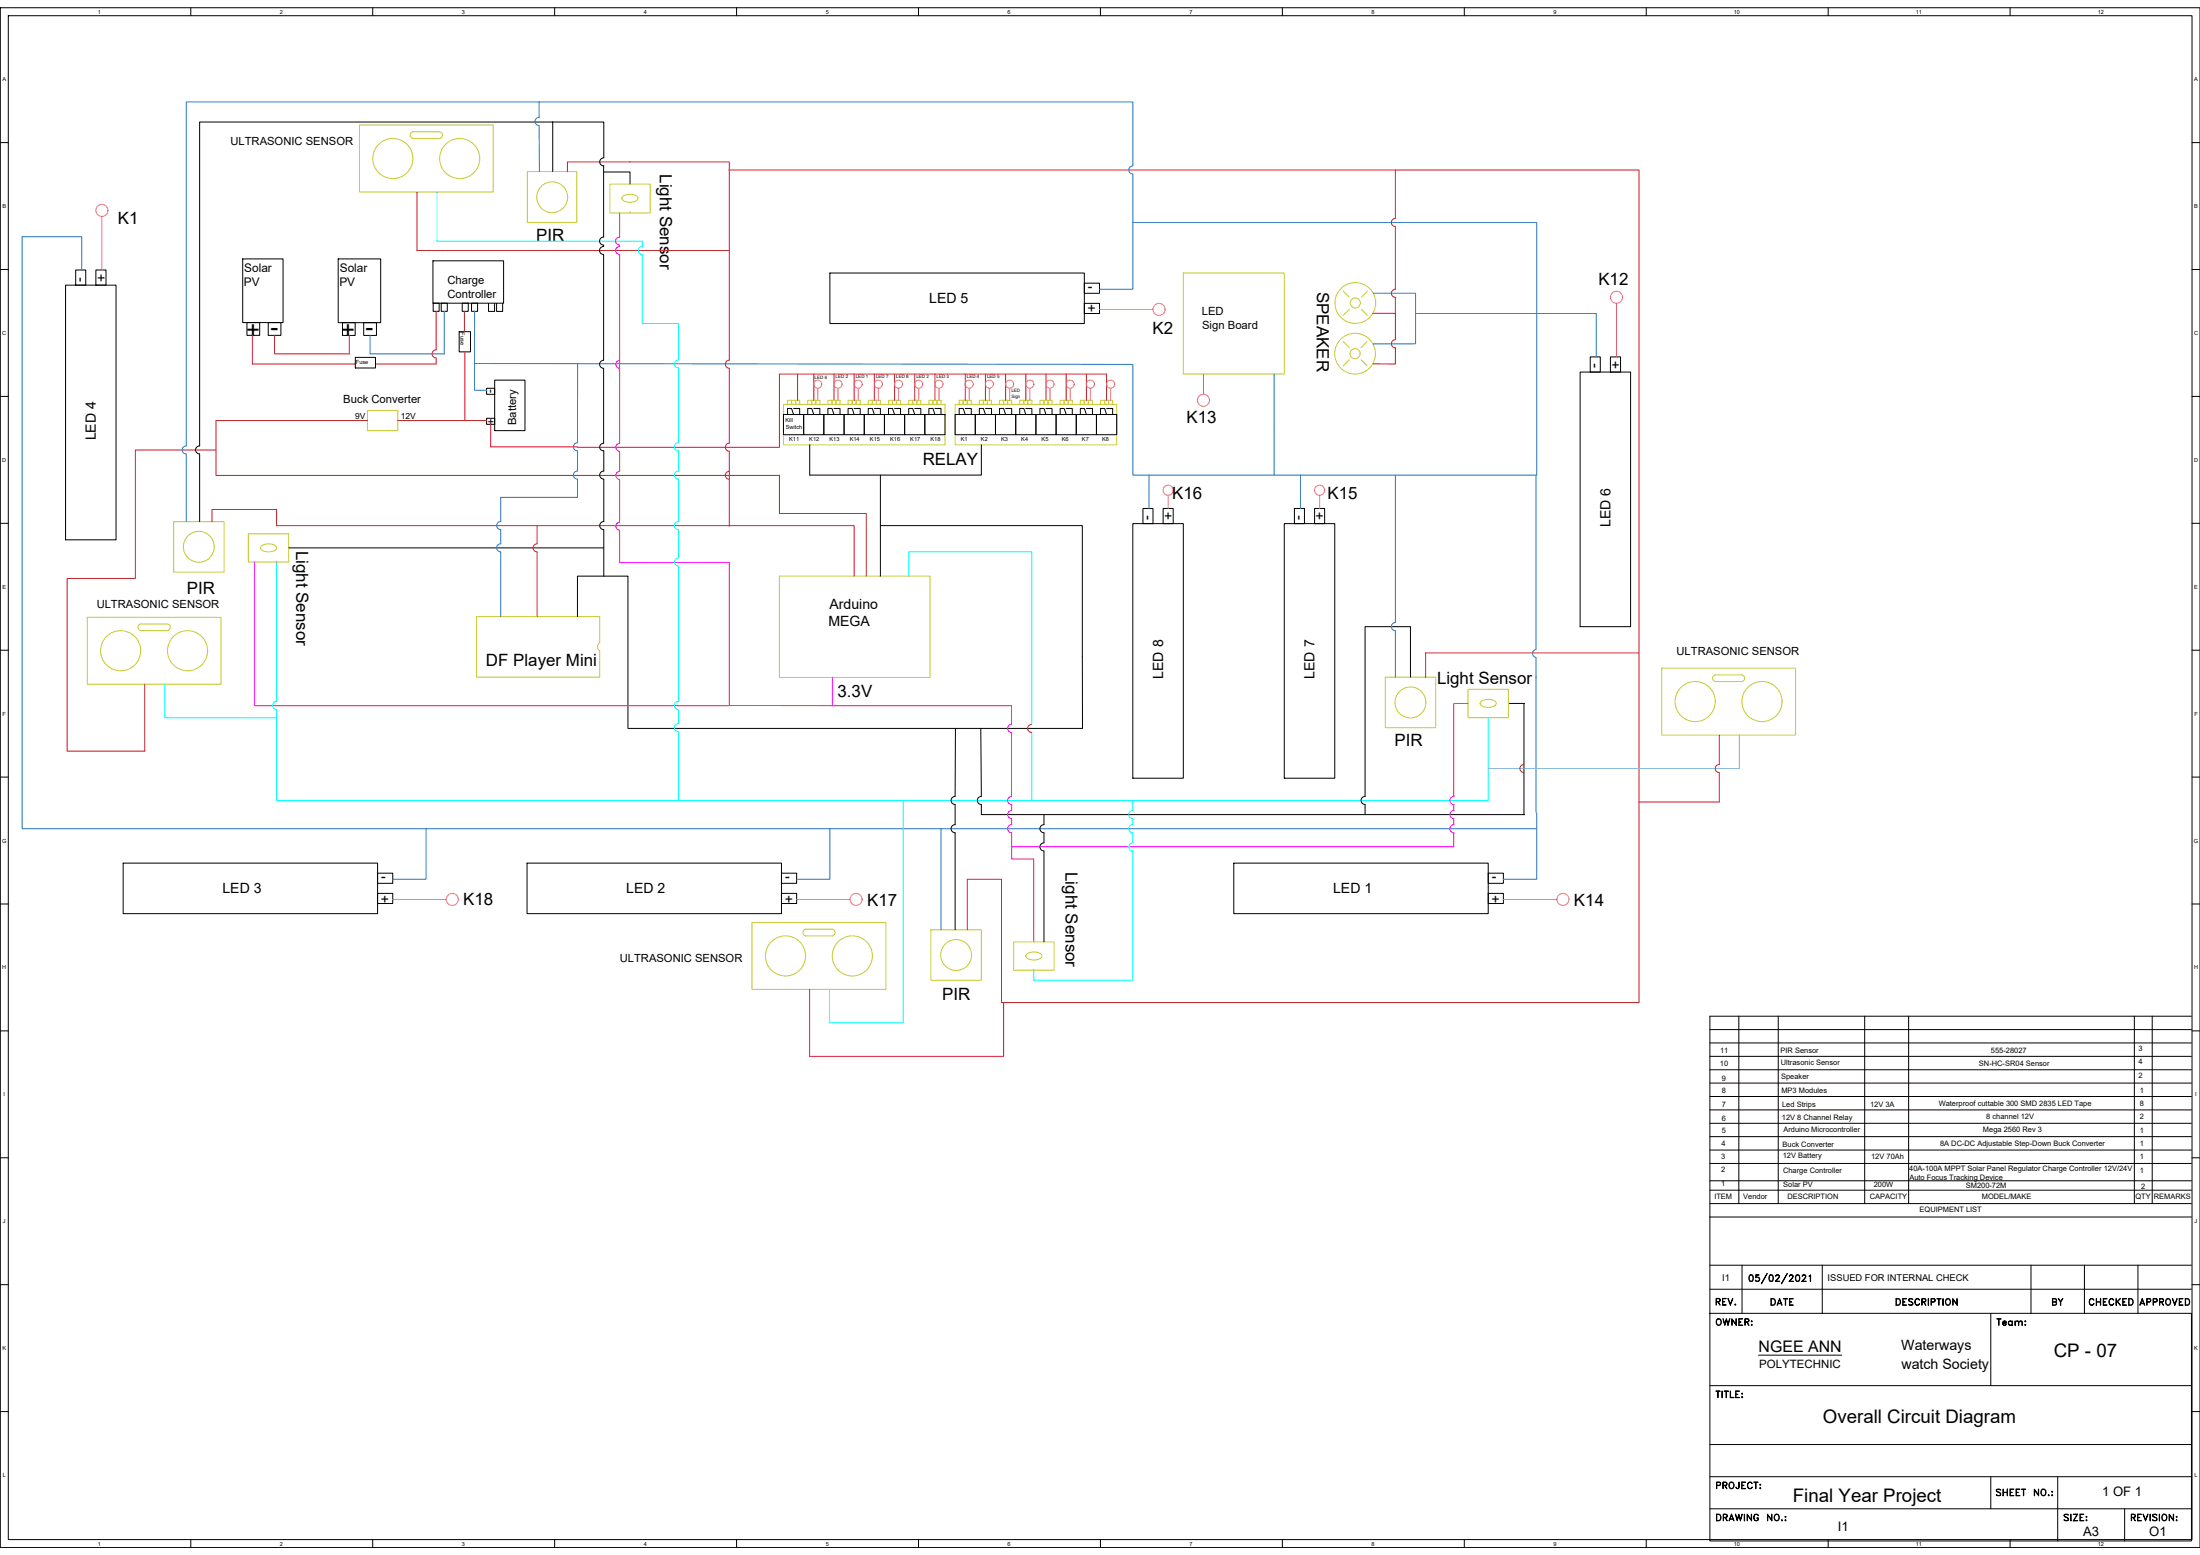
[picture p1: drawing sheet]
<svg xmlns="http://www.w3.org/2000/svg" width="841mm" height="594mm" viewBox="0 0 841 594" stroke-linecap="round" stroke-linejoin="round" font-family="sans-serif">
<!-- layer: 0 -->
<g fill="none" stroke="#000" stroke-width=".38">
<path d="M.1 3h840.9v588.2h-840.9zM3.2 6h834.8v582.2h-834.8zM72.9 3v3M142.5 3v3M212 3v3M281.6 3v3M351.1 3v3M420.7 3v3M490.2 3v3M559.8 3v3M629.3 3v3M698.9 3v3"/>
<path d="M768.4 3v3M.1 54.5h3.1M211.1 46.6h19.7v13.7a1.54 1.54 0 0 0-1.5 1.5 1.54 1.54 0 0 0 1.5 1.6M838 54.5h3M211.3 65.5v-18.9h-135v123.8M230.8 63.3l-.1 27.3a1.56 1.56 0 0 0-1.5 1.5 1.56 1.56 0 0 0 1.6 1.6l-.1 .5a1.54 1.54 0 0 0-1.5 1.5 1.54 1.54 0 0 0 1.6 1.5l-.1 40.4a1.54 1.54 0 0 0-1.5 1.6 1.54 1.54 0 0 0 1.6 1.5M230.8 65.7h10v4.6M92.8 98.9h15.4v24.3h-15.4zM129.3 98.9h16.2v24.4h-16.2zM165.5 99.6h27v16.2h-27zM.1 103h3.1M25.1 108.9h19.3v97.3h-19.3z"/>
<path d="M28.9 103.1h3.9v5.8h-3.9zM36.7 103.1h3.8v5.8h-3.8zM165.6 115.8h2.3v3.1h-2.3zM168.7 115.8h2.3v3.1h-2.3zM176.7 115.8h2.3v3.1h-2.3zM180.3 115.8h2.3v3.1h-2.3zM186.8 115.9v3.1h2.3v-3.1M189.8 115.9v3.1h2.4v-3.1M317.3 104.3h97.2v19.3h-97.2zM414.5 115.9h5.8v3.9h-5.8zM414.5 108.2h5.8v3.9h-5.8zM838 103h3"/>
<path d="M94.4 123.2h4.9v4.9h-4.9zM102.5 123.2h4.9v4.9h-4.9zM130.9 123.3h4.9v4.9h-4.9zM135.8 136.5h7.8v4.1h-7.8zM139 123.3h4.9v4.9h-4.9zM175.5 126.7h4.4v7.7h-4.4zM607.9 136.4h3.9v5.7h-3.9zM615.6 136.4h3.9v5.7h-3.9zM.1 151.4h3.1M186 148.3h3.1v2.4h-3.1zM186 159.8h3.1v2.3h-3.1zM189.1 145.2h11.6v19.3h-11.6z"/>
<path d="M230.8 140.7l-.1 28.6a1.45 1.45 0 0 0-1.4 1.5 1.45 1.45 0 0 0 1.5 1.4v7.8a1.56 1.56 0 0 0-1.5 1.5 1.56 1.56 0 0 0 1.5 1.6v16.2a1.54 1.54 0 0 0-1.5 1.5 1.54 1.54 0 0 0 1.5 1.5v17.8M299.5 158.4h7.7v7.7h-7.7zM301.1 158.4v-2.3h1.5l.8 2.3M303.4 156.1h2.3v2.3M307.2 158.4h7.7v7.7h-7.7zM308.8 158.4v-2.3h1.5l.8 2.3M311.1 156.1h2.3v2.3M314.9 158.4h7.8v7.7h-7.8zM316.5 158.4v-2.3h1.5l.8 2.3M318.8 156.1h2.3v2.3M322.7 158.4h7.7v7.7h-7.7zM324.2 158.4v-2.3h1.6l.7 2.3"/>
<path d="M326.5 156.1h2.3v2.3M330.4 158.4h7.7v7.7h-7.7zM331.9 158.4v-2.3h1.6l.7 2.3M334.2 156.1h2.4v2.3M338.1 158.4h7.7v7.7h-7.7zM339.7 158.4v-2.3h1.5l.8 2.3M342 156.1h2.3v2.3M345.8 158.4h7.7v7.7h-7.7zM347.4 158.4v-2.3h1.5l.8 2.3M349.7 156.1h2.3v2.3M353.5 158.4h7.8v7.7h-7.8zM355.1 158.4v-2.3h1.5l.8 2.3"/>
<path d="M357.4 156.1h2.3v2.3M365.1 158.4h7.7v7.7h-7.7zM366.7 158.4v-2.3h1.5l.8 2.3M369 156.1h2.3v2.3M372.8 158.4h7.8v7.7h-7.8zM374.4 158.4v-2.3h1.5l.8 2.3M376.7 156.1h2.3v2.3M380.6 158.4h7.7v7.7h-7.7zM382.1 158.4v-2.3h1.6l.7 2.3M384.4 156.1h2.3v2.3M388.3 158.4h7.7v7.7h-7.7zM389.8 158.4v-2.3h1.6l.7 2.3"/>
<path d="M392.1 156.1h2.4v2.3M396 158.4h7.7v7.7h-7.7zM397.5 158.4v-2.3h1.6l.8 2.3M399.9 156.1h2.3v2.3M403.7 158.4h7.7v7.7h-7.7zM405.3 158.4v-2.3h1.5l.8 2.3M407.6 156.1h2.3v2.3M411.4 158.4h7.8v7.7h-7.8zM413 158.4v-2.3h1.5l.8 2.3M415.3 156.1h2.3v2.3M419.2 158.4h7.7v7.7h-7.7zM420.7 158.4v-2.3h1.6l.7 2.3"/>
<path d="M423 156.1h2.3v2.3M604 142.1h19.3v97.3h-19.3zM838 151.4h3M76.3 170.4a1.54 1.54 0 0 0-1.5 1.5 1.54 1.54 0 0 0 1.5 1.5M76.3 173.4v25.9M309.5 170v11.5h65.7v-11.5M.1 199.9h3.1M336.6 181.5v38.6M436.9 194.3h3.9v5.7h-3.9zM444.6 194.3h3.9v5.7h-3.9zM494.8 194.3h3.9v5.7h-3.9zM502.5 194.3h3.9v5.7h-3.9z"/>
<path d="M838 199.9h3M110.4 209.3h120.4M336.6 200.8h77.2v77.5h-173.7M433.1 200h19.3v97.3h-19.3zM491 200h19.3v97.3h-19.3zM220.8 235.6v-15.5h19.3v57.9M.1 248.4h3.1M539.2 258.7v-19.3h-17.4v64.9a1.54 1.54 0 0 0-1.5 1.5 1.54 1.54 0 0 0 1.5 1.5v3.9M838 248.4h3M365.2 278.3l-.1 26a1.54 1.54 0 0 0-1.5 1.5 1.54 1.54 0 0 0 1.5 1.5v7.8a1.52 1.52 0 0 0-1.5 1.5 1.52 1.52 0 0 0 1.5 1.5v37.1M374.9 278.3l.2 26a1.54 1.54 0 0 0-1.5 1.5 1.54 1.54 0 0 0 1.6 1.5v3.9h207.6M576.6 268.7h6.2"/>
<path d="M582.6 268.8v42.5M.1 296.9h3.1M838 296.9h3M399.1 311.2v3.9a1.54 1.54 0 0 0-1.6 1.5 1.54 1.54 0 0 0 1.6 1.5v3.9a1.54 1.54 0 0 0-1.6 1.5 1.54 1.54 0 0 0 1.6 1.6v34.7M47.1 329.8h97.2v19.3h-97.2zM144.3 333.6h5.8v3.9h-5.8zM201.5 329.8h97.2v19.3h-97.2zM298.7 333.6h5.8v3.9h-5.8zM471.7 329.8h97.2v19.3h-97.2zM568.9 333.6h5.8v3.9h-5.8zM.1 345.4h3.1M144.3 341.3h5.8v3.9h-5.8z"/>
<path d="M298.7 341.3h5.8v3.9h-5.8zM568.9 341.3h5.8v3.9h-5.8zM838 345.4h3M.1 393.8h3.1M653.7 398.5h184.1M653.7 393.4h184.1M664.7 388.2v71.6M679.8 388.2v71.6M712.8 388.2v71.6M729.6 388.2v71.6M815.9 388.2v71.6M822.8 388.2v71.6"/>
<path d="M837.8 388.2h-184.1v113.6M838 393.8h3M653.7 418.9h184.1M653.7 413.8h184.1M653.7 408.7h184.1M653.7 403.6h184.1M653.7 439.4h184.1M653.7 434.2h184.1M653.7 429.2h184.1M653.7 424h184.1M.1 442.3h3.1M653.7 459.8h184.1"/>
<path d="M653.7 454.7h184.1M653.7 451.1h184.1M653.7 444.5h184.1M838 442.3h3M653.7 465h184.1M.1 490.8h3.1M653.7 492.5h184.1M653.7 483.4h184.1M665.9 483.4v18.4M668.9 487.1a.83 .83 0 0 1 1.3 .4l.1 .6a1.1 1.1 0 0 1-1 1.5 1.64 1.64 0 0 1-.4-2.5zM668.9 489.3h1M668.9 487.3h1"/>
<path d="M669.1 487.1l-.4 1 .4 1.4M669.8 487.1l.4 1-.4 1.4M671.1 489.2l.4 .3M672.1 488a.79 .79 0 0 1 .5 .7 .79 .79 0 0 1-.5 .8M672.6 488.5a1.03 1.03 0 0 0-1.5-.4l.2-1.1h1.2l-1.1 .1-.1 .9a.91 .91 0 0 1 1.3 .2 .91 .91 0 0 1-.3 1.3 .91 .91 0 0 1-1.3-.4l.3 .2a.93 .93 0 0 0 1.3-.3M675.5 486.5l-2.2 3.9zM676.6 487.1a.83 .83 0 0 1 1.2 .4l.1 .6a1.1 1.1 0 0 1-.9 1.5 1.64 1.64 0 0 1-.4-2.5zM676.6 489.3h1M676.6 487.3h1M676.7 487.1l-.4 1 .4 1.4M677.4 487.1l.4 1-.4 1.4M678.8 489.5l1.6 .1h-1.7l1.4-1.8-.3-.7-1 .4 .5-.5h.5l.4 .8-1.4 1.8"/>
<path d="M683.2 486.5l-2.2 3.9zM684 489.5l1.6 .1h-1.7l1.5-1.8-.4-.7-1 .4 .5-.5h.5l.5 .8-1.5 1.8M686.7 487.1a.83 .83 0 0 1 1.2 .4l.2 .6a1.1 1.1 0 0 1-1 1.5 1.64 1.64 0 0 1-.4-2.5zM686.7 489.3h1M686.7 487.3h1M686.8 487.1l-.3 1 .3 1.4M687.6 487.1l.3 1-.3 1.4M688.9 489.5l1.6 .1h-1.7l1.4-1.8-.3-.7-1 .4 .5-.5h.5l.5 .8-1.5 1.8M691.6 487.5l.6-.5v2.6l-.2-2.3zM696.6 483.4v18.4M776.4 483.4v18.4M796.8 483.4v18.4"/>
<path d="M817.3 483.4v18.4M838 490.8h3M653.7 501.8h184.1v86.9h-184.1zM672.3 517.7h31.8M761 501.8v27.6M.1 539.3h3.1M653.7 529.4h184.1M655.9 531.4l1.6 .1zM656.7 531.5v2.5l.1-2.5M658.3 531.4l.1 2.6zM659.1 531.4l1.6 .1zM659.8 531.5v2.5l.2-2.5"/>
<path d="M661.4 531.4l.2 2.5 1.3 .1h-1.5zM663.5 531.4h1.5l-1.4 .1v2.4l1.4 .1h-1.5zM663.6 532.6h.8l-.8 .2M665.8 532.4l.3-.1 .1 .2-.3 .1zM665.8 533.7l.3-.1 .1 .3-.3 .1zM665.9 532.4h.1M665.9 533.7h.1M838 539.3h3M653.7 551.9h184.1M653.7 564.2h184.1M653.7 576.4h184.1M761 564.2v12.2"/>
<path d="M786.6 564.2v24.5M789 578.8l.6-.3 .9 .1 .2 .2-.6-.2-.9 .2 .1 .5 1.1 .5a.65 .65 0 0 1 .1 1.1l-.9 .1-.6-.3 .6 .2 1-.2-.1-.6-1.2-.7zM791.6 578.5l.1 2.5zM794.2 578.6l-1.6-.1h1.7l-1.6 2.5M794.2 578.5l-1.6 2.5h1.7l-1.6-.1M795.1 578.5h1.5l-1.3 .1v2.3l1.3 .1h-1.5zM795.3 579.7h.7l-.7 .1M797.5 579.4l.2-.1 .1 .3-.2 .1zM797.6 579.4h.1M812.2 576.4v12.3M814.9 579.7l1.2-.1v-.9l-1.2-.1-.2 2.4v-2.5l1.5 .2 .1 .6-.2 .4-1.2 .1M815.5 579.8l.8 1.2-.7-1.2"/>
<path d="M817.1 578.5h1.5l-1.3 .1v2.3l1.3 .1h-1.5zM817.3 579.7h.7l-.7 .1M819.2 578.5l1 2.2 1-2.2-1 2.5zM821.9 578.5l.1 2.5zM823.1 578.6l.9-.1 .6 .3-.6-.2-1 .2 .1 .5 1.1 .5a.65 .65 0 0 1 .1 1.1l-.8 .1-.6-.3 .6 .2 1-.2-.3-.8-1.2-.6-.1-.5zM825.4 578.5l.2 2.5zM826.7 578.8l.2-.2a1.2 1.2 0 0 1 1.5 1.1 1.2 1.2 0 0 1-1.5 1.2l-.5-.8zM826.9 578.7a.88 .88 0 0 1 1.3 .7 1.1 1.1 0 0 1-.9 1.5 1.34 1.34 0 0 1-.4-2.2zM829.2 578.5l1.6 2.2 .1-2.2v2.5l-1.6-2.2-.1 2.2zM831.9 579.4l.2-.1 .2 .3-.3 .1zM832 579.4h.1M72.9 588.2v3"/>
<path d="M142.5 588.2v3M212 588.2v3M281.6 588.2v3M351.1 588.2v3M420.7 588.2v3M490.2 588.2v3M559.8 588.2v3M629.3 588.2v3M698.9 588.2v3M768.4 588.2v3M797.6 580.7l.2 .1-.1 .2-.2-.1zM797.6 580.8h.1"/>
<path d="M832 580.7l.3 .1-.2 .2-.2-.1zM832 580.8h.1"/>
</g>
<g fill="none" stroke="#c8c92d" stroke-width=".38">
<path d="M137.4 47.8h51.2v25.6h-51.2zM157.9 52.9h10.2M157.9 52.9a1.3 1.3 0 0 1-1.1-1.3 1.3 1.3 0 0 1 1.1-1.3h10.2a1.29 1.29 0 0 1 1 1.3 1.29 1.29 0 0 1-1 1.3M201.6 65.5h18.9v19.5h-18.9zM238.1 75.1a4.6 4.6 0 0 1 5.7 .3 1.55 1.55 0 0 1-1.6 1.7 3.7 3.7 0 0 1-4.5-1.3zM233.1 81.2v-10.9h15.5v10.9M233.1 81.4h15.5M240.8 81.2h.1M452.4 104.3h38.6v38.6h-38.6zM513.5 111.2l2.3 2.3M515.8 118.2l-2.3 2.3M520.4 118.2l2.4 2.3"/>
<path d="M522.8 111.2l-2.4 2.3M513.5 130.5l2.3 2.3M515.8 137.5l-2.3 2.3M520.3 137.5l2.3 2.3M522.6 130.5l-2.3 2.3M140.5 156.8h11.6v7.7h-11.6zM299.5 154.5h61.8v15.5h-61.8zM301.1 152.9h1.5v1.6h-1.5zM302.6 152.9h1.5v1.6h-1.5zM304.1 152.9h1.6v1.6h-1.6zM308.8 152.9h1.5v1.6h-1.5zM310.3 152.9h1.6v1.6h-1.6z"/>
<path d="M311.9 152.9h1.5v1.6h-1.5zM316.5 152.9h1.5v1.6h-1.5zM318 152.9h1.6v1.6h-1.6zM319.6 152.9h1.5v1.6h-1.5zM324.2 152.9h1.6v1.6h-1.6zM325.8 152.9h1.5v1.6h-1.5zM327.3 152.9h1.5v1.6h-1.5zM331.9 152.9h1.6v1.6h-1.6zM333.5 152.9h1.5v1.6h-1.5zM335 152.9h1.6v1.6h-1.6zM339.7 152.9h1.5v1.6h-1.5zM341.2 152.9h1.5v1.6h-1.5z"/>
<path d="M342.7 152.9h1.6v1.6h-1.6zM347.4 152.9h1.5v1.6h-1.5zM348.9 152.9h1.6v1.6h-1.6zM350.5 152.9h1.5v1.6h-1.5zM355.1 152.9h1.5v1.6h-1.5zM356.6 152.9h1.6v1.6h-1.6zM358.2 152.9h1.5v1.6h-1.5zM365.1 154.5h61.8v15.5h-61.8zM366.7 152.9h1.5v1.6h-1.5zM368.2 152.9h1.6v1.6h-1.6zM369.8 152.9h1.5v1.6h-1.5zM374.4 152.9h1.5v1.6h-1.5z"/>
<path d="M375.9 152.9h1.6v1.6h-1.6zM377.5 152.9h1.5v1.6h-1.5zM382.1 152.9h1.6v1.6h-1.6zM383.7 152.9h1.5v1.6h-1.5zM385.2 152.9h1.5v1.6h-1.5zM389.8 152.9h1.6v1.6h-1.6zM391.4 152.9h1.5v1.6h-1.5zM392.9 152.9h1.6v1.6h-1.6zM397.5 152.9h1.6v1.6h-1.6zM399.1 152.9h1.5v1.6h-1.5zM400.6 152.9h1.6v1.6h-1.6zM405.3 152.9h1.5v1.6h-1.5z"/>
<path d="M406.8 152.9h1.6v1.6h-1.6zM408.4 152.9h1.5v1.6h-1.5zM413 152.9h1.5v1.6h-1.5zM414.5 152.9h1.6v1.6h-1.6zM416.1 152.9h1.5v1.6h-1.5zM420.7 152.9h1.6v1.6h-1.6zM422.3 152.9h1.5v1.6h-1.5zM423.8 152.9h1.5v1.6h-1.5zM66.4 199.3h19.3v19.3h-19.3zM94.9 203.9h15.5v10.8h-15.5zM99.9 208.6a4.6 4.6 0 0 1 5.8 .3 1.55 1.55 0 0 1-1.7 1.8 3.7 3.7 0 0 1-4.4-1.4zM105.7 214.7h.1"/>
<path d="M33.4 235.8h51.1v25.6h-51.1zM53.8 238.4a1.3 1.3 0 0 0-1.1 1.2 1.3 1.3 0 0 0 1.1 1.3h10.2a1.31 1.31 0 0 0 1.1-1.2 1.31 1.31 0 0 0-1.1-1.3M53.8 238.4h10.2M182.2 235.6h47.1v10a1.82 1.82 0 0 0 0 3.1v10h-47.1zM298 220.1h57.5v38.7h-57.5zM529.6 258.7h19.3v19.3h-19.3zM635.2 255.3h51.2v25.5h-51.2zM561.2 263.3h15.4v10.9h-15.4zM566.1 268.1a4.6 4.6 0 0 1 5.8 .3 1.55 1.55 0 0 1-1.6 1.7 3.7 3.7 0 0 1-4.5-1.4zM655.7 260.4h10.2M655.7 260.4a1.3 1.3 0 0 1-1-1.3 1.3 1.3 0 0 1 1-1.3h10.2a1.3 1.3 0 0 1 1.1 1.3 1.3 1.3 0 0 1-1.1 1.3M287.5 352.4h51.2v25.6h-51.2z"/>
<path d="M308 355h10.2M308 355a1.3 1.3 0 0 0-1.1 1.3 1.3 1.3 0 0 0 1.1 1.2l10.2 .1a1.32 1.32 0 0 0 1-1.3 1.32 1.32 0 0 0-1-1.3M355.9 355.2h19.3v19.3h-19.3zM387.5 359.8h15.5v10.9h-15.5zM392.5 364.6a4.6 4.6 0 0 1 5.7 .3 1.55 1.55 0 0 1-1.6 1.7 3.7 3.7 0 0 1-4.5-1.4zM395.2 370.7h.1"/>
<circle cx="150.2" cy="60.6" r="7.7"/>
<circle cx="175.7" cy="60.6" r="7.7"/>
<circle cx="211.1" cy="75.4" r="5.9"/>
<circle cx="518.1" cy="115.8" r="7.8"/>
<circle cx="518.1" cy="115.8" r="1.94"/>
<circle cx="518" cy="135.1" r="7.8"/>
<circle cx="518" cy="135.1" r="1.94"/>
<circle cx="76" cy="208.9" r="5.9"/>
<circle cx="46.1" cy="248.6" r="7.7"/>
<circle cx="71.7" cy="248.6" r="7.7"/>
<circle cx="539.2" cy="268.4" r="5.9"/>
<circle cx="648" cy="268" r="7.7"/>
<circle cx="673.6" cy="268" r="7.7"/>
<circle cx="300.3" cy="365.2" r="7.7"/>
<circle cx="325.8" cy="365.2" r="7.7"/>
<circle cx="365.5" cy="364.9" r="5.9"/>
</g>
<g fill="none" stroke="#cd2027" stroke-width=".38">
<path d="M159.4 73.4v22.3h119.3M278.7 61.9h-61.8v3.6M533.4 64.9h93.2v318.1h-243.7v-47.1h-13.1v19.3M533.4 83.5a1.54 1.54 0 0 0-1.5 1.5 1.54 1.54 0 0 0 1.5 1.5M166.7 118.9v14.8M177.5 118.9v7.8M524.8 119.7h8.6v10.1M533.4 110.5a1.54 1.54 0 0 0-1.5 1.5 1.54 1.54 0 0 0 1.5 1.6M96.5 128.1v11h39.3M104.9 128.1v7.1h28.6v-7M166.7 133.6a1.54 1.54 0 0 0-1.5 1.6 1.54 1.54 0 0 0 1.5 1.5v2.4h-23.1M177.7 134.4v26.3h8.3"/>
<path d="M278.8 137.6a1.54 1.54 0 0 0-1.5 1.5 1.54 1.54 0 0 0 1.5 1.6M533.4 129.8a1.54 1.54 0 0 0-1.5 1.5 1.54 1.54 0 0 0 1.5 1.6M533.4 132.9v6.2l-8.6-.1M304.9 142.9v10M311.1 142.9v10M318.8 142.9v10M326.5 142.9v10M334.2 142.9v10M342 142.9v10M349.7 142.9v10M357.4 142.9v10M369 142.9v10"/>
<path d="M376.7 142.9v10M384.4 142.9v10M392.1 142.9v10M399.9 142.9v10M407.6 142.9v10M415.3 142.9v10M423 152.9v-10h-125v27.8M82.6 171.9h-30.9v49.1h-26v66h29.6v-25.6M140.5 160.7h-57.9v20.8M152.1 160.7h26.2M187.6 162.1v8.6h33.2M220.8 170.9h77.2"/>
<path d="M278.8 169.3a1.54 1.54 0 0 0-1.5 1.6 1.54 1.54 0 0 0 1.5 1.5M81 199.3v-4.6h24.7v6.1M82.7 181.6h215.3M278.8 180a1.54 1.54 0 0 0-1.5 1.6 1.54 1.54 0 0 0 1.5 1.5M298 181.5v14.7h33.2v23.9M205.3 200.8v7a1.54 1.54 0 0 0-1.5 1.5 1.54 1.54 0 0 0 1.5 1.5v24.8M205.9 200.8h120.6v19.3M626.6 249.4h-81.6v9.3M394.4 276.7a1.54 1.54 0 0 0-1.6 1.6 1.54 1.54 0 0 0 1.6 1.5M582.6 292.1a1.54 1.54 0 0 0-1.6 1.5 1.54 1.54 0 0 0 1.6 1.5M657.3 280.8l-.1 11.3a1.54 1.54 0 0 0-1.5 1.5 1.54 1.54 0 0 0 1.5 1.5M657.3 295.2v11.2h-30.7"/>
<path d="M309.5 378v25.6h74.2v-20.6"/>
</g>
<g fill="none" stroke="#2776bb" stroke-width=".38">
<path d="M206.1 38.9h-134.9v131.5M206.1 44.9a1.54 1.54 0 0 0-1.6 1.5 1.54 1.54 0 0 0 1.6 1.5l.1 17.6M206.1 44.9v-6h227v24.5a1.54 1.54 0 0 0-1.6 1.5 1.54 1.54 0 0 0 1.5 1.6M433.1 66.5v18.5M433.1 85v25.5h-12.8M433.1 85h154.4v96.5h-90.4M31.3 103.1v-12.7h-22.8v226.2h154.4M169.8 118.9v16.3h-28.3v-7M181.4 118.9v30.2h4.6M525 112h16.1v19.4h-16.2M541.1 119.8h69.1v16.6M181.4 138.9l251.7 .3v42.3h64"/>
<path d="M220.8 138.9l-.1 30.3a1.54 1.54 0 0 0-1.5 1.5 1.54 1.54 0 0 0 1.6 1.5l-.1 7.8a1.56 1.56 0 0 0-1.5 1.5 1.56 1.56 0 0 0 1.6 1.6v6.9h-29.4v9.3a1.54 1.54 0 0 0-1.5 1.5 1.54 1.54 0 0 0 1.5 1.5v5.5a1.54 1.54 0 0 0-1.5 1.5 1.54 1.54 0 0 0 1.5 1.5v24.8M487.1 142.9v38.6M71.2 170.4a1.54 1.54 0 0 0-1.6 1.5 1.54 1.54 0 0 0 1.6 1.5v25.9M439.2 181.5v12.8M497.1 181.5v12.8M533.4 181.5v56.4M587.2 181.7v66.4a1.57 1.57 0 0 0-1.3 1.5 1.57 1.57 0 0 0 1.3 1.6v59.1M533.4 237.9a1.54 1.54 0 0 0-1.5 1.5 1.54 1.54 0 0 0 1.5 1.5M533.4 241v17.7M162.9 316.6v19.3h-12.8M162.9 316.6h424.6M317.3 316.6v19.3h-12.8"/>
<path d="M359.7 316.6v38.6M587.5 310.5v25.4h-12.8"/>
</g>
<g fill="none" stroke="#f27172" stroke-width=".38">
<path d="M39 82.7v20.4M420.3 118.2h20.5M618 115.9v20.5M312.6 148.3v4.6M320.4 148.3v4.6M328.1 148.3v4.6M335.8 148.3v4.6M343.5 148.3v4.6M351.2 148.3v4.6M359 148.3v4.6M370.5 148.3v4.6M378.2 148.3v4.6"/>
<path d="M386 148.3v4.6M393.7 148.3v4.6M401.4 148.3v4.6M409.1 148.3v4.6M416.8 148.3v4.6M424.6 148.3v4.6M460.1 142.9v7.8M446.6 189.2v5.1M504.5 189.2v5.1M150.1 343.6h20.5M304.5 343.6h20.5M574.7 343.6h20.5"/>
<circle cx="39" cy="80.4" r="2.3"/>
<circle cx="443.1" cy="118.2" r="2.3"/>
<circle cx="617.9" cy="113.6" r="2.3"/>
<circle cx="312.6" cy="146.8" r="1.54"/>
<circle cx="320.3" cy="146.8" r="1.54"/>
<circle cx="328.1" cy="146.8" r="1.54"/>
<circle cx="335.8" cy="146.8" r="1.54"/>
<circle cx="343.5" cy="146.8" r="1.54"/>
<circle cx="351.2" cy="146.8" r="1.54"/>
<circle cx="359" cy="146.8" r="1.54"/>
<circle cx="370.5" cy="146.8" r="1.54"/>
<circle cx="378.2" cy="146.8" r="1.54"/>
<circle cx="386" cy="146.8" r="1.54"/>
<circle cx="393.7" cy="146.8" r="1.54"/>
<circle cx="401.4" cy="146.8" r="1.54"/>
<circle cx="409.1" cy="146.8" r="1.54"/>
<circle cx="416.8" cy="146.8" r="1.54"/>
<circle cx="424.6" cy="146.8" r="1.54"/>
<circle cx="460.1" cy="152.9" r="2.3"/>
<circle cx="446.6" cy="187.3" r="1.94"/>
<circle cx="504.5" cy="187.3" r="1.94"/>
<circle cx="172.9" cy="343.6" r="2.3"/>
<circle cx="327.3" cy="343.6" r="2.3"/>
<circle cx="597.5" cy="343.6" r="2.3"/>
</g>
<path d="M278.7 64.9h254.7v18.6M278.8 62v75.6M533.4 86.6v23.9M533.4 113.6v6.1M278.8 140.7v28.6M278.8 172.4v28.6M105.7 200.8h100.2" fill="none" stroke="#ed1f24" stroke-width=".38"/>
<path d="M167.1 73.4v18.7h78.5v2.1M245.6 94.2a1.54 1.54 0 0 0-1.6 1.5 1.54 1.54 0 0 0 1.5 1.5v26.4h13.9v13.9a1.54 1.54 0 0 0-1.6 1.5 1.54 1.54 0 0 0 1.5 1.6l.1 28.6a1.54 1.54 0 0 0-1.6 1.5 1.54 1.54 0 0 0 1.5 1.5l.1 7.8a1.52 1.52 0 0 0-1.6 1.5 1.52 1.52 0 0 0 1.5 1.5l.1 16.3a1.52 1.52 0 0 0-1.6 1.5 1.52 1.52 0 0 0 1.5 1.5l.1 10.9a1.54 1.54 0 0 0-1.6 1.5 1.54 1.54 0 0 0 1.5 1.5l.1 51.8a1.54 1.54 0 0 0-1.6 1.5 1.54 1.54 0 0 0 1.5 1.6l.1 5.4a1.52 1.52 0 0 0-1.6 1.5 1.52 1.52 0 0 0 1.5 1.5l.1 26.3M105.7 214.7v53.3a1.54 1.54 0 0 0-1.5 1.5 1.54 1.54 0 0 0 1.5 1.6v34.7h288.8M347.4 220.1v-9.3h47.1l-.1 65.9M63 261.4v12.8h42.7M394.4 279.8v26M568.9 274.2v31.6h-174.4M345.3 305.8v85h-28.1v-12.8M433.1 312.8l-.1 2.3a1.56 1.56 0 0 0-1.5 1.5 1.56 1.56 0 0 0 1.6 1.6l-.1 3.8a1.56 1.56 0 0 0-1.5 1.6 1.56 1.56 0 0 0 1.6 1.5v49.4h-37.9v-3.8M433.1 305.8l-.1 3.9a1.54 1.54 0 0 0-1.5 1.5 1.54 1.54 0 0 0 1.5 1.5" fill="none" stroke="#0ff" stroke-width=".38"/>
<g fill="none" stroke="#f0f" stroke-width=".38">
<path d="M236.9 90.6a1.54 1.54 0 0 0-1.6 1.5 1.54 1.54 0 0 0 1.6 1.5M236.9 94.2a1.54 1.54 0 0 0-1.6 1.5 1.54 1.54 0 0 0 1.6 1.5v72.1M236.9 81.4v9.2M236.9 93.7v.5M236.9 137.6a1.54 1.54 0 0 0-1.5 1.6 1.54 1.54 0 0 0 1.5 1.5M236.9 169.3a1.54 1.54 0 0 0-1.5 1.6 1.54 1.54 0 0 0 1.5 1.5M236.9 172.4v7.7M236.9 180.1a1.54 1.54 0 0 0-1.5 1.5 1.54 1.54 0 0 0 1.5 1.6M236.9 199.5a1.54 1.54 0 0 0-1.5 1.5 1.54 1.54 0 0 0 1.5 1.6M236.9 183.2v16.3M97.3 214.7v54.9h181.2M236.9 202.6v12.3"/>
<path d="M236.9 215l41.9-.1v54.7M318.2 258.8v10.8l-39.5-.1M318.2 269.6h68.5v7.1a1.54 1.54 0 0 0-1.5 1.6 1.54 1.54 0 0 0 1.5 1.5v24.6M561.2 268.7h-5.4v35.6a1.54 1.54 0 0 0-1.5 1.5 1.54 1.54 0 0 0 1.5 1.5v2.4a1.54 1.54 0 0 0-1.5 1.5 1.54 1.54 0 0 0 1.5 1.5M386.7 304.3a1.54 1.54 0 0 0-1.5 1.5 1.54 1.54 0 0 0 1.5 1.5v2.4a1.54 1.54 0 0 0-1.5 1.5 1.54 1.54 0 0 0 1.5 1.5M386.7 312.8v2.3a1.56 1.56 0 0 0-1.5 1.5 1.56 1.56 0 0 0 1.5 1.6v10h8.5v31.6M555.8 312.8v2.3a1.56 1.56 0 0 0-1.5 1.5 1.56 1.56 0 0 0 1.5 1.6v5.4h-169.1"/>
</g>
<path d="M664.9 280.8v12.8h-96" fill="none" stroke="#7aafdf" stroke-width=".38"/>
<g font-size="9.1">
<text x="94.2" y="129.1">+</text>
<text x="103.4" y="128.1">-</text>
<text x="130.4" y="129">+</text>
<text x="139.7" y="128.2">-</text>
</g>
<g font-size="7.1">
<text x="785.1" y="518.5">CP - 07</text>
<text x="696.9" y="543.8">Overall Circuit Diagram</text>
<text x="685.4" y="573.8">Final Year Project</text>
</g>
<g font-size="6.5">
<text x="252.3" y="66.6" transform="rotate(90 252.3 66.6)">Light Sensor</text>
<text x="45" y="85.4">K1</text>
<text x="205" y="92">PIR</text>
<text x="503.4" y="111.5" transform="rotate(90 503.4 111.5)">SPEAKER</text>
<text x="611" y="108.7">K12</text>
<text x="440.6" y="127.5">K2</text>
<text x="453.5" y="161.4">K13</text>
<text x="352.7" y="177.7">RELAY</text>
<text x="448.1" y="190.7">K16</text>
<text x="507.5" y="190.7">K15</text>
<text x="113.3" y="210.3" transform="rotate(90 113.3 210.3)">Light Sensor</text>
<text x="71.4" y="227.1">PIR</text>
<text x="185.8" y="254.3">DF Player Mini</text>
<text x="549.3" y="261.3">Light Sensor</text>
<text x="320.2" y="266.4">3.3V</text>
<text x="533.1" y="285">PIR</text>
<text x="407.3" y="333.1" transform="rotate(90 407.3 333.1)">Light Sensor</text>
<text x="177.1" y="345.9">K18</text>
<text x="331.5" y="346">K17</text>
<text x="601.7" y="346">K14</text>
<text x="360.2" y="382.2">PIR</text>
</g>
<g font-size="6.2">
<text x="655.5" y="570.1">PROJECT:</text>
<text x="655.5" y="582.4">DRAWING NO.:</text>
</g>
<text font-size="6.1" x="672.3" y="516.4">NGEE ANN</text>
<g font-size="5.7">
<text x="655.1" y="499.9">REV.</text>
<text x="676.3" y="499.9">DATE</text>
<text x="723.9" y="499.9">DESCRIPTION</text>
<text x="783.9" y="499.9">BY</text>
<text x="797.6" y="499.9">CHECKED</text>
<text x="817" y="499.9">APPROVED</text>
<text x="655.1" y="507.6">OWNER:</text>
<text x="762.4" y="507.6">Team:</text>
<text x="762.4" y="572.6">SHEET NO.:</text>
</g>
<g font-size="5.4">
<text x="32" y="107.6" transform="rotate(-90 32 107.6)">-</text>
<text x="40.5" y="107.7" transform="rotate(-90 40.5 107.7)">+</text>
<text x="415.9" y="111.3">-</text>
<text x="355.2" y="115.8">LED 5</text>
<text x="415.8" y="119.8">+</text>
<text x="611" y="140.8" transform="rotate(-90 611 140.8)">-</text>
<text x="619.5" y="140.9" transform="rotate(-90 619.5 140.9)">+</text>
<text x="36.6" y="168.3" transform="rotate(-90 36.6 168.3)">LED 4</text>
<text x="440" y="198.7" transform="rotate(-90 440 198.7)">-</text>
<text x="448.5" y="198.8" transform="rotate(-90 448.5 198.8)">+</text>
<text x="497.9" y="198.7" transform="rotate(-90 497.9 198.7)">-</text>
<text x="506.4" y="198.8" transform="rotate(-90 506.4 198.8)">+</text>
<text x="615.6" y="201.5" transform="rotate(-90 615.6 201.5)">LED 6</text>
<text x="317.1" y="232.8">Arduino</text>
<text x="316.7" y="239.3">MEGA</text>
<text x="444.6" y="259.4" transform="rotate(-90 444.6 259.4)">LED 8</text>
<text x="502.5" y="259.4" transform="rotate(-90 502.5 259.4)">LED 7</text>
<text x="85" y="341.3">LED 3</text>
<text x="145.7" y="336.7">-</text>
<text x="239.4" y="341.3">LED 2</text>
<text x="300.1" y="336.7">-</text>
<text x="509.6" y="341.3">LED 1</text>
<text x="570.3" y="336.7">-</text>
<text x="145.6" y="345.2">+</text>
<text x="300" y="345.2">+</text>
<text x="570.2" y="345.2">+</text>
<text x="726.8" y="515.8">Waterways</text>
<text x="726.9" y="522.9">watch Society</text>
</g>
<g font-size="5">
<text x="803.6" y="571.4">1 OF 1</text>
<text x="702.5" y="585.1">I1</text>
<text x="796.4" y="586.7">A3</text>
<text x="821.6" y="586.7">O1</text>
</g>
<g font-size="4.5">
<text x="93.4" y="103.8">Solar</text>
<text x="129.9" y="103.8">Solar</text>
<text x="93.2" y="109.2">PV</text>
<text x="129.7" y="109.2">PV</text>
</g>
<text font-size="4.4" x="672.6" y="522.5">POLYTECHNIC</text>
<g font-size="4.3">
<text x="88.1" y="55.2">ULTRASONIC SENSOR</text>
<text x="171.1" y="108.5">Charge</text>
<text x="171.1" y="113.7">Controller</text>
<text x="459.4" y="120.5">LED</text>
<text x="459.6" y="125.7">Sign Board</text>
<text x="131.2" y="153.9">Buck Converter</text>
<text x="188.7" y="150.2" transform="rotate(-90 188.7 150.2)">-</text>
<text x="189.2" y="162.2" transform="rotate(-90 189.2 162.2)">+</text>
<text x="197.3" y="162.4" transform="rotate(-90 197.3 162.4)">Battery</text>
<text x="37" y="232.2">ULTRASONIC SENSOR</text>
<text x="640.9" y="250.1">ULTRASONIC SENSOR</text>
<text x="236.9" y="367.7">ULTRASONIC SENSOR</text>
</g>
<g font-size="3.6">
<text x="658.3" y="489.4">I1</text>
<text x="698.7" y="489.2">ISSUED FOR INTERNAL CHECK</text>
</g>
<g font-size="3.2">
<text x="135.7" y="159.9">9V</text>
<text x="153.2" y="159.9">12V</text>
</g>
<g font-size="2.9">
<text x="817.5" y="401.5">3</text>
<text x="657.5" y="407.3">10</text>
<text x="657.6" y="402.2">11</text>
<text x="680.7" y="402.3">PIR Sensor</text>
<text x="680.8" y="407">Ultrasonic Sensor</text>
<text x="756.5" y="407.3">SN-HC-SR04 Sensor</text>
<text x="761.1" y="402.4">555-28027</text>
<text x="817.5" y="406.7">4</text>
<text x="658.3" y="412.9">9</text>
<text x="680.9" y="412.3">Speaker</text>
<text x="817.5" y="411.7">2</text>
<text x="658.2" y="417.6">8</text>
<text x="681" y="417.4">MP3 Modules</text>
<text x="818.1" y="417.4">1</text>
<text x="658.2" y="422.8">7</text>
<text x="681.3" y="422.8">Led Strips</text>
<text x="714.9" y="422.8">12V 3A</text>
<text x="741.1" y="422.4">Waterproof cuttable 300 SMD 2835 LED Tape</text>
<text x="818.1" y="422.7">8</text>
<text x="658.2" y="428.1">6</text>
<text x="681.2" y="427.9">12V 8 Channel Relay</text>
<text x="759.3" y="427.5">8 channel 12V</text>
<text x="818.1" y="427.6">2</text>
<text x="658.1" y="438">4</text>
<text x="658.2" y="432.9">5</text>
<text x="681.8" y="432.6">Arduino Microcontroller</text>
<text x="741.7" y="437.9">8A DC-DC Adjustable Step-Down Buck Converter</text>
<text x="758.1" y="432.5">Mega 2560 Rev 3</text>
<text x="818.1" y="432.7">1</text>
<text x="818.1" y="437.8">1</text>
<text x="658" y="442.7">3</text>
<text x="681.5" y="438">Buck Converter</text>
<text x="681.5" y="442.5">12V Battery</text>
<text x="715.3" y="442.7">12V 70Ah</text>
<text x="818.1" y="442.9">1</text>
<text x="658" y="447.8">2</text>
<text x="681.6" y="448.2">Charge Controller</text>
<text x="729.9" y="447.3">40A-100A MPPT Solar Panel Regulator Charge Controller 12V/24V</text>
<text x="818.1" y="448.1">1</text>
<text x="658" y="452.9">1</text>
<text x="681.7" y="453.4">Solar PV</text>
<text x="716.3" y="453.5">200W</text>
<text x="729.9" y="450.7">Auto Focus Tracking Device</text>
<text x="751.5" y="453.9">SM200-72M</text>
<text x="818.5" y="454.2">2</text>
<text x="655.4" y="458">ITEM</text>
<text x="666.4" y="458.1">Vendor</text>
<text x="683.3" y="458">DESCRIPTION</text>
<text x="714.8" y="458">CAPACITY</text>
<text x="757.6" y="458">MODEL/MAKE</text>
<text x="816.4" y="458">QTY</text>
<text x="823.4" y="458">REMARKS</text>
<text x="733.8" y="463.2">EQUIPMENT LIST</text>
</g>
<g font-size="2.2">
<text x="176.1" y="126.9" transform="rotate(90 176.1 126.9)">Fuse</text>
<text x="136" y="139.2">Fuse</text>
<text x="300.3" y="161.4">Kill</text>
<text x="300.4" y="164">Switch</text>
<text x="301.7" y="168.4">K11</text>
<text x="309.4" y="168.4">K12</text>
<text x="317.1" y="168.4">K13</text>
<text x="324.8" y="168.4">K14</text>
<text x="332.6" y="168.4">K15</text>
<text x="340.3" y="168.4">K16</text>
<text x="348" y="168.4">K17</text>
<text x="355.7" y="168.4">K18</text>
<text x="367.3" y="168.4">K1</text>
<text x="375" y="168.4">K2</text>
<text x="382.7" y="168.4">K3</text>
<text x="390.4" y="168.4">K4</text>
<text x="398.2" y="168.4">K5</text>
<text x="405.9" y="168.4">K6</text>
<text x="413.6" y="168.4">K7</text>
<text x="421.3" y="168.4">K8</text>
</g>
<g font-size="2.1">
<text x="37.4" y="5.2">1</text>
<text x="107" y="5.2">2</text>
<text x="176.5" y="5.2">3</text>
<text x="246.1" y="5.2">4</text>
<text x="315.6" y="5.2">5</text>
<text x="385.2" y="5.2">6</text>
<text x="454.7" y="5.2">7</text>
<text x="524.3" y="5.2">8</text>
<text x="593.8" y="5.2">9</text>
<text x="662.8" y="5.2">10</text>
<text x="732.4" y="5.2">11</text>
<text x="801.9" y="5.2">12</text>
<text x=".9" y="31">A</text>
<text x="838.8" y="31">A</text>
<text x=".9" y="79.5">B</text>
<text x="838.8" y="79.5">B</text>
<text x=".9" y="128">C</text>
<text x="838.7" y="128">C</text>
<text x=".9" y="176.4">D</text>
<text x="838.7" y="176.4">D</text>
<text x=".9" y="224.9">E</text>
<text x="838.8" y="224.9">E</text>
<text x="1" y="273.4">F</text>
<text x="838.9" y="273.4">F</text>
<text x=".8" y="321.9">G</text>
<text x="838.7" y="321.9">G</text>
<text x=".9" y="370.4">H</text>
<text x="838.7" y="370.4">H</text>
<text x="1.3" y="418.9">I</text>
<text x="839.2" y="418.9">I</text>
<text x="1.1" y="467.4">J</text>
<text x="839" y="467.4">J</text>
<text x=".9" y="515.8">K</text>
<text x="838.8" y="515.8">K</text>
<text x="1" y="564.3">L</text>
<text x="838.9" y="564.3">L</text>
<text x="37.4" y="590.5">1</text>
<text x="107" y="590.5">2</text>
<text x="176.5" y="590.5">3</text>
<text x="246.1" y="590.5">4</text>
<text x="315.6" y="590.5">5</text>
<text x="385.2" y="590.5">6</text>
<text x="454.7" y="590.5">7</text>
<text x="524.3" y="590.5">8</text>
<text x="593.8" y="590.5">9</text>
<text x="662.8" y="590.5">10</text>
<text x="732.4" y="590.5">11</text>
<text x="801.9" y="590.5">12</text>
</g>
<g font-size="1.7">
<text x="311.4" y="144.7">LED 6</text>
<text x="319.5" y="144.5">LED 2</text>
<text x="327.2" y="144.5">LED 1</text>
<text x="334.9" y="144.5">LED 7</text>
<text x="342.6" y="144.5">LED 8</text>
<text x="350.3" y="144.5">LED 2</text>
<text x="358.1" y="144.5">LED 3</text>
<text x="369.6" y="144.5">LED 4</text>
<text x="377.4" y="144.4">LED 5</text>
<text x="386.6" y="149.8">LED</text>
<text x="386.7" y="151.9">Sign</text>
</g>
</svg>
